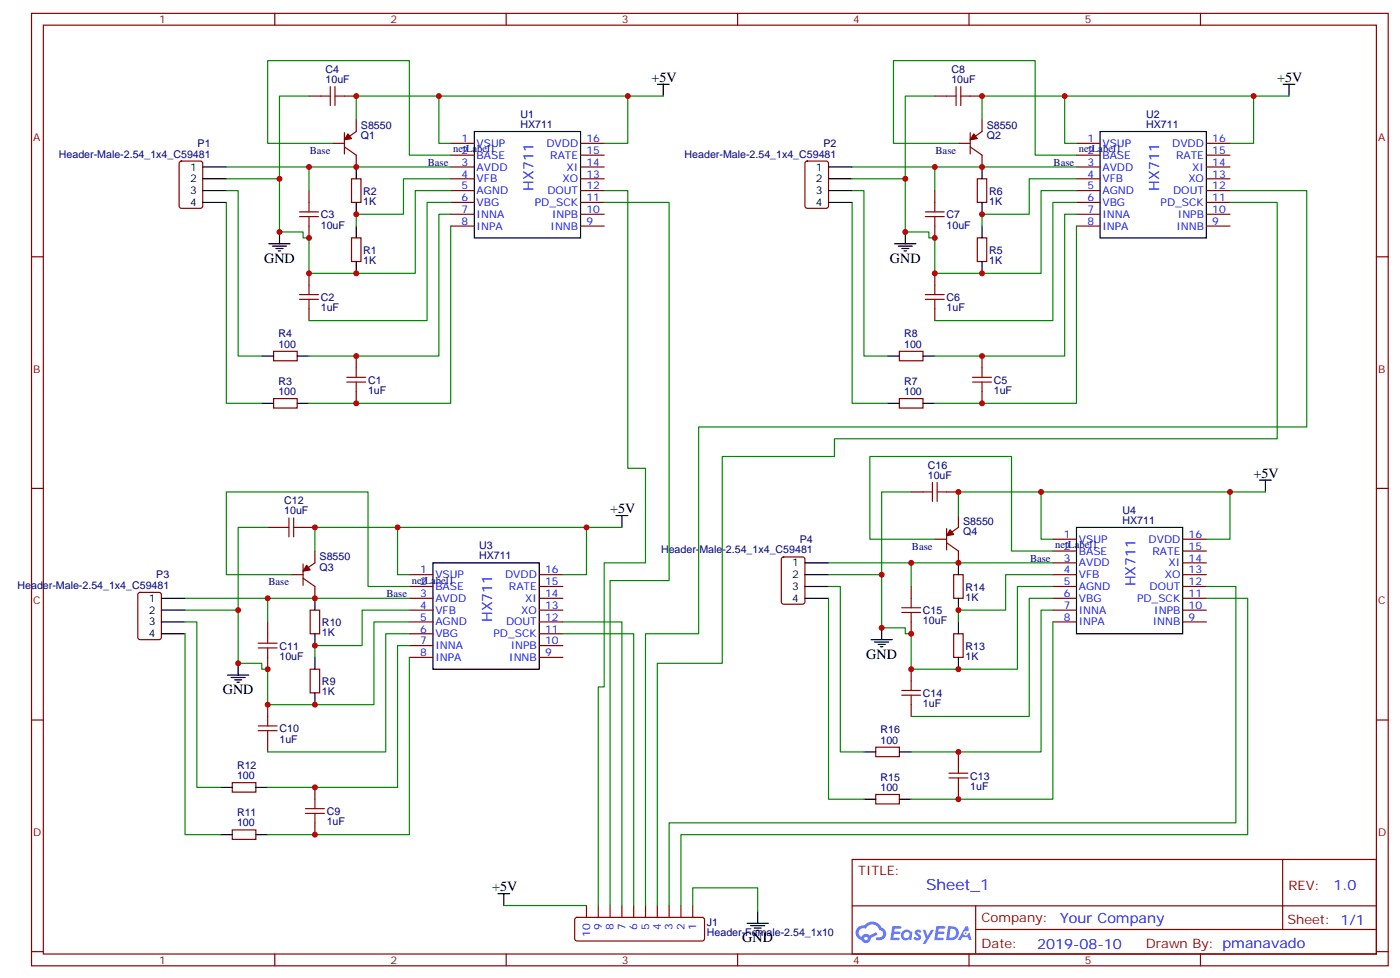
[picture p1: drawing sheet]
<svg xmlns="http://www.w3.org/2000/svg" width="418mm" height="292mm" viewBox="0 0 418 292" stroke-linecap="round" stroke-linejoin="round" font-family="sans-serif">
<g fill="none" stroke="#870000" stroke-width=".35">
<path d="M9.4 4h405.4v284.3h-405.4zM12.9 7.5h398.3v277.3h-398.3zM82.1 4v3.5M151.2 4v3.5M220.4 4v3.5M289.5 4v3.5M358.7 4v3.5M9.4 76.7h3.5M411.2 76.7h3.6M9.4 145.8h3.5M411.2 145.8h3.6M9.4 214.9h3.5"/>
<path d="M411.2 214.9h3.6M254.6 256.6h156.6v28.2h-156.6zM383.2 256.6v20.9M254.6 270.4h156.5M291.5 277.5h119.6M291.5 270.4v14.1M9.4 284.1h3.5M82.1 284.8v3.5M151.2 284.8v3.5M220.4 284.8v3.5M289.5 284.8v3.5M358.7 284.8v3.5"/>
<path d="M411.2 284.1h3.6"/>
</g>
<g fill="#5487ff">
<path d="M273.6 277.8a1.22 1.22 0 0 1 1.7 .2l-.4 .6a.47 .47 0 0 0-.3-.4 .47 .47 0 0 0-.5 .2l.1 .2a1.14 1.14 0 0 1 .8 1.8 1.14 1.14 0 0 1-1.9 0l-.2-.2 .5-.6 .7 .4a.29 .29 0 0 0 .3-.2 .29 .29 0 0 0-.2-.3 1.04 1.04 0 0 1-.6-1.7z"/>
<path d="M266.6 276.5h2.3l.4 .2-.2 .5h-1.8l-.1 .9h1.5l.3 .4-.4 .3h-1.5l-.2 1.1 1.7 .1 .2 .3-.2 .3-2.6 .1z"/>
<path d="M279.7 276.5h2.4l.3 .2-.1 .5h-1.8l-.2 .9h1.6l.3 .4-.4 .3h-1.6l-.1 1.1 1.7 .1 .2 .3-.2 .3-2.7 .1z"/>
<path d="M288.5 276.5h.7l.3 1.3-.6 .3a.69 .69 0 0 0-1 .3 .69 .69 0 0 0 .4 .9 .69 .69 0 0 0 .9-.6l.5-.3 .6 2.2h-.8l-.3-.8h-1.7l-.5 .8h-.8z"/>
<path d="M275.7 277.6h.8l.6 1.8 1.1-1.8h.9l-2.6 4.2h-.8l.9-1.6z"/>
<path d="M283.3 276.5l-.6 4.2h1.3a2.11 2.11 0 0 0 2.5-2.2 2.11 2.11 0 0 0-2.5-2zM284 277.2a1.39 1.39 0 0 1 1.7 1.5 1.39 1.39 0 0 1-1.8 1.2h-.3z"/>
<path d="M269.6 278.1a1.54 1.54 0 0 0-.1 2.2 1.54 1.54 0 0 0 2.1 .1l.7 .3 .3-2.3-.2-.3h-.4a1.49 1.49 0 0 0-2.4 0zM269.8 279.1a.95 .95 0 0 1 1.9 0 .95 .95 0 0 1-1.9 0z"/>
<path d="M256.3 276.9a2.18 2.18 0 0 0 1.1 3.7 1.44 1.44 0 0 0 1.6 .9 1.44 1.44 0 0 0 1.2-1.5l2-1-.5-.7-1.9 1a1.47 1.47 0 0 0-2.4 .4 1.39 1.39 0 0 1-.7-1.9 1.39 1.39 0 0 1 2-.5 2.12 2.12 0 0 1 2.2-1.3 2.12 2.12 0 0 1 1.9 1.7 1.14 1.14 0 0 1 1 1.4 1.14 1.14 0 0 1-1.6 .7 .43 .43 0 0 0-.5 .4 .43 .43 0 0 0 .4 .5 1.98 1.98 0 0 0 2.5-1.3 1.98 1.98 0 0 0-1.2-2.5 3.1 3.1 0 0 0-5.3-.7l-.9 .1zM258.2 280.2a.55 .55 0 0 1 1.1 0 .55 .55 0 0 1-1.1 0z"/>
<circle cx="288.5" cy="278.6" r=".26"/>
</g>
<g fill="none" stroke="#870000" stroke-width=".35">
<path d="M92.3 28.7h3.5M102.9 39.6v6.4M102.9 28.7h3.5M106.4 35.7v3.6l-3.5 2.4M279.3 28.7h3.5M289.9 28.7h3.5M289.9 39.6v6.4M293.4 35.7v3.6l-3.5 2.4M53.8 48.3l.4-.2h5.7l.6 .4 .1 13-.5 .6-5.9 .1-.6-.5-.1-12.9zM92.3 56.9v3.5M99.4 42.8h3.5M102.9 43.9l3.5 2.4v3.5"/>
<path d="M105 53.4h2.8v7h-2.8zM134.7 42.8h7M134.7 46.3h7M134.7 49.8h7M134.7 53.4h7M134.7 56.9h7M173.5 42.8h7M173.5 46.3h7M173.5 49.8h7M173.5 53.4h7M173.5 56.9h7M240.7 48.3l.5-.2h5.6l.7 .4v13l-.4 .6-5.9 .1-.7-.5v-12.9z"/>
<path d="M279.3 56.9v3.5M286.3 42.8h3.6M289.9 43.9l3.5 2.4v3.5M292 53.4h2.8v7h-2.8zM321.6 42.8h7.1M321.6 46.3h7.1M321.6 49.8h7.1M321.6 53.4h7.1M321.6 56.9h7.1M360.4 42.8h7.1M360.4 46.3h7.1M360.4 49.8h7.1"/>
<path d="M360.4 53.4h7.1M360.4 56.9h7.1M92.3 67.5v3.5M105 71h2.8v7.1h-2.8zM134.7 60.4h7M134.7 64h7M134.7 67.5h7M173.5 60.4h7M173.5 64h7M173.5 67.5h7M279.3 67.5v3.5M292 71h2.8v7.1h-2.8z"/>
<path d="M321.6 60.4h7.1M321.6 64h7.1M321.6 67.5h7.1M360.4 60.4h7.1M360.4 64h7.1M360.4 67.5h7.1M92.3 81.6v3.5M92.3 92.2v3.5M279.3 81.6v3.5M279.3 92.2v3.5M81.7 119h7.1v2.8h-7.1zM81.7 104.9h7.1v2.8h-7.1z"/>
<path d="M106.4 106.3v3.5M106.4 116.9v3.5M268.7 119h7.1v2.8h-7.1zM268.7 104.9h7.1v2.8h-7.1zM293.4 106.3v3.5M293.4 116.9v3.5M80 157.4h3.5M90.6 157.4h3.5M272.2 146.9h3.6M282.8 157.8v6.3M282.8 146.9h3.5M286.3 153.9v3.5l-3.5 2.5"/>
<path d="M41.4 177.1l.5-.3h5.6l.7 .5v13l-.4 .6-5.9 .1-.7-.5v-12.9zM87 171.6h3.6M90.6 172.6l3.5 2.5v3.5M90.6 168.4v6.3M94.1 164.5v3.5l-3.5 2.5M122.3 171.6h7.1M122.3 175.1h7.1M122.3 178.6h7.1M161.1 171.6h7.1M161.1 175.1h7.1M161.1 178.6h7.1M233.7 166.5l.4-.2h5.7l.6 .4 .1 13-.5 .6-5.9 .1-.6-.5-.1-12.9z"/>
<path d="M272.2 175.1v3.5M279.3 161h3.5M282.8 162l3.5 2.5v3.5M284.9 171.6h2.9v7h-2.9zM314.6 171.6h7M314.6 175.1h7M314.6 178.6h7M314.6 161h7M314.6 164.5h7M314.6 168h7M353.4 171.6h7M353.4 175.1h7"/>
<path d="M353.4 178.6h7M353.4 161h7M353.4 164.5h7M353.4 168h7M80 185.7v3.5M80 196.3v3.5M92.7 199.8h2.8v7h-2.8zM92.7 182.1h2.8v7.1h-2.8zM122.3 182.1h7.1M122.3 185.7h7.1M122.3 189.2h7.1M122.3 192.7h7.1"/>
<path d="M122.3 196.3h7.1M161.1 182.1h7.1M161.1 185.7h7.1M161.1 189.2h7.1M161.1 192.7h7.1M161.1 196.3h7.1M272.2 185.7v3.5M272.2 199.8v3.5M284.9 189.2h2.9v7.1h-2.9zM314.6 182.1h7M314.6 185.7h7M353.4 182.1h7"/>
<path d="M353.4 185.7h7M80 210.4v3.5M272.2 210.4v3.5M69.4 233.6h7v2.9h-7zM80 220.9v3.6M94.1 235.1v3.5M261.7 237.2h7v2.8h-7zM261.7 223.1h7v2.8h-7zM286.3 224.5v3.5M286.3 235.1v3.5M69.4 247.8h7v2.8h-7zM94.1 245.6v3.6"/>
<path d="M171.9 274.1l.5-.2h37.4l.5 .2 .2 .5v5.6l-.2 .5-.5 .2h-37.4l-.5-.2-.2-.5v-5.6zM175.2 270.3v3.6M178.8 270.3v3.6M182.3 270.3v3.6M185.8 270.3v3.6M189.3 270.3v3.6M192.9 270.3v3.6M196.4 270.3v3.6M199.9 270.3v3.6M203.4 270.3v3.6M207 270.3v3.6"/>
</g>
<g fill="#870000" stroke="#870000" stroke-width=".35">
<path d="M104 40l1 1.4-2.1 .3z"/>
<path d="M290.9 40l1.1 1.4-2.1 .3z"/>
<path d="M91.6 168.7l1.1 1.4-2.1 .4z"/>
<path d="M283.9 158.2l1 1.4-2.1 .3z"/>
</g>
<g fill="none" stroke="#000" stroke-width=".35">
<path d="M141.7 39.3h31.8v31.7h-31.8zM196.4 25.2h3.5M198.2 25.2v3.5M328.7 39.3h31.7v31.7h-31.7zM383.4 25.2h3.5M385.1 25.2v3.5M60.6 49.8h7M60.6 53.4h7M60.6 56.9h7M106.4 49.8v3.6M247.5 49.8h7.1M247.5 53.4h7.1"/>
<path d="M247.5 56.9h7.1M293.4 49.8v3.6M60.6 60.4h7M80.3 72.8h6.4M81.4 73.5h4.2M82.4 74.2h2.2M83.1 74.9h.8M83.5 69.3v3.5M106.4 60.4v3.6M106.4 67.5v3.5M106.4 78.1v3.5M247.5 60.4h7.1"/>
<path d="M267.3 72.8h6.3M268.4 73.5h4.2M269.4 74.2h2.1M270.1 74.9h.7M270.5 69.3v3.5M293.4 60.4v3.6M293.4 67.5v3.5M293.4 78.1v3.5M78.2 106.3h3.5M88.8 106.3h3.5M265.2 106.3h3.5M275.8 106.3h3.5"/>
<path d="M78.2 120.4h3.5M88.8 120.4h3.5M265.2 120.4h3.5M275.8 120.4h3.5M184 153.9h3.6M185.8 153.9v3.5M321.6 157.4h31.8v31.8h-31.8zM376.3 143.3h3.5M378.1 143.3v3.6M48.2 178.6h7.1M94.1 178.6v3.5M129.4 168h31.7v31.8h-31.7z"/>
<path d="M240.5 178.6h7M240.5 168h7M240.5 171.6h7M240.5 175.1h7M286.3 168v3.6M286.3 178.6v3.5M48.2 182.1h7.1M48.2 185.7h7.1M48.2 189.2h7.1M71.2 198v3.5M94.1 189.2v3.5M94.1 196.3v3.5"/>
<path d="M260.2 191h6.4M261.3 191.7h4.2M262.4 192.4h2.1M263.1 193.1h.7M263.4 187.4v3.6M286.3 185.7v3.5M286.3 196.3v3.5M68 201.5h6.3M69 202.2h4.3M70.1 203h2.1M70.8 203.7h.7M94.1 206.8v3.6"/>
<path d="M65.9 235.1h3.5M76.4 235.1h3.6M258.1 238.6h3.6M258.1 224.5h3.6M268.7 238.6h3.5M268.7 224.5h3.5M65.9 249.2h3.5M76.4 249.2h3.6M148.8 266.8h3.5M150.5 266.8v3.5M223.2 275.6h6.4M224.3 276.3h4.2"/>
<path d="M225.3 277h2.1M226 277.7h.7M226.4 272.1v3.5"/>
</g>
<g fill="none" stroke="#a10000" stroke-width=".35">
<path d="M95.8 28.7h2.9M98.7 25.9v5.6M100.1 25.9v5.6M100.1 28.7h2.8M282.8 28.7h2.8M285.6 25.9v5.6M287.1 28.7h2.8M287.1 25.9v5.6M89.5 64.7h5.6M89.5 63.3h5.6M92.3 60.4v2.9M92.3 64.7v2.8"/>
<path d="M276.5 64.7h5.6M276.5 63.3h5.6M279.3 60.4v2.9M279.3 64.7v2.8M89.5 87.9h5.6M89.5 89.4h5.6M92.3 85.1v2.8M92.3 89.4v2.8M276.5 87.9h5.6M276.5 89.4h5.6M279.3 85.1v2.8M279.3 89.4v2.8"/>
<path d="M103.6 112.6h5.7M103.6 114.1h5.7M106.4 109.8v2.8M106.4 114.1v2.8M290.6 112.6h5.6M290.6 114.1h5.6M293.4 109.8v2.8M293.4 114.1v2.8M83.5 157.4h2.8M86.3 154.6v5.7M87.7 154.6v5.7M87.7 157.4h2.9"/>
<path d="M275.8 146.9h2.8M278.6 144v5.7M280 144v5.7M280 146.9h2.8M272.2 178.6v2.8M77.2 193.4h5.6M77.2 192h5.6M80 189.2v2.8M80 193.4v2.9M269.4 182.8h5.7M269.4 181.4h5.7M272.2 182.8v2.9"/>
<path d="M77.2 216.7h5.6M77.2 218.1h5.6M80 213.9v2.8M80 218.1v2.8M269.4 206.1h5.7M269.4 207.5h5.7M272.2 203.3v2.8M272.2 207.5v2.9M94.1 238.6v2.8M283.5 230.8h5.7M283.5 232.2h5.7M286.3 228v2.8"/>
<path d="M286.3 232.2v2.9M91.3 241.4h5.6M91.3 242.8h5.6M94.1 242.8v2.8"/>
</g>
<g fill="none" stroke="#008700" stroke-width=".35">
<path d="M92.3 28.7h-8.8v24.7M131.1 28.7v14.1h3.6M187.6 28.7v14.1h-7.1M198.2 28.7h-91.8v7M279.3 28.7h-8.8v24.7M318.1 28.7v14.1h3.5M374.5 28.7v14.1h-7M385.1 28.7h-91.7v7M67.6 53.4h15.9v15.9h7.1v1.7h1.7v10.6h31.8v-24.7h10.6M67.6 56.9h3.6v49.4h7M67.6 49.8h67.1M92.3 49.8v7.1"/>
<path d="M99.4 42.8h-19.4v-24.7h42.3v28.2h12.4M134.7 53.4h-14.2v10.6h-14.1v3.5M180.5 56.9h7.1v82.9h5.3v28.2h-12.4v37.1h-1.7v65.2M254.6 53.4h15.9v15.9h7v1.7h1.8v10.6h31.7v-24.7h10.6M254.6 56.9h3.5v49.4h7.1M254.6 49.8h67M279.3 49.8v7.1M286.3 42.8h-19.4v-24.7h42.4v28.2h12.3M321.6 53.4h-14.1v10.6h-14.1v3.5M367.5 56.9h22.9v70.6h-181.7v61.7h-15.8v81.1M67.6 60.4v60h10.6M134.7 60.4h-7.1v35.3h-35.3"/>
<path d="M134.7 64h-3.6v42.3h-38.8M134.7 67.5v52.9h-42.4M180.5 60.4h19.4v112.9h-17.6v97M254.6 60.4v60h10.6M321.6 60.4h-7v35.3h-35.3M321.6 64h-3.5v42.3h-38.8M321.6 67.5v52.9h-42.3M367.5 60.4h14.1v70.6h-132.3v5.3h-33.5v61.7h-19.4v72.3M80 157.4h-8.8v24.7M118.8 157.4v14.2h3.5M175.2 157.4v14.2h-7M185.8 157.4h-91.7v7.1"/>
<path d="M272.2 146.9h-8.8v24.7M311 146.9v14.1h3.6M367.5 146.9v14.1h-7.1M378.1 146.9h-91.8v7M55.3 178.6h67M80 178.6v7.1M87 171.6h-19.4v-24.7h42.4v28.2h12.3M247.5 171.6h15.9v15.8h7.1v1.8h1.7v10.6h31.8v-24.7h10.6M247.5 178.6v60h10.6M247.5 175.1h3.6v49.4h7M247.5 168h67.1M272.2 168v7.1"/>
<path d="M279.3 161h-19.4v-24.7h42.3v28.2h12.4M314.6 171.6h-14.1v10.5h-14.2v3.6M314.6 178.6h-7.1v35.3h-35.3M360.4 175.1h8.9v70.5h-169.4v24.7M360.4 178.6h12.4v70.6h-169.4v21.1M55.3 182.1h15.9v15.9h7v1.8h1.8v10.6h31.7v-24.7h10.6M55.3 189.2v60h10.6M55.3 185.7h3.5v49.4h7.1M122.3 182.1h-14.1v10.6h-14.1v3.6M122.3 189.2h-7v35.3h-35.3M122.3 192.7h-3.5v42.4h-38.8M122.3 196.3v52.9h-42.3"/>
<path d="M168.2 185.7h17.6v84.6M168.2 189.2h21.1v81.1M314.6 182.1h-3.6v42.4h-38.8M314.6 185.7v52.9h-42.4M150.5 270.3h24.7M207 270.3v-5.3h19.4v7.1"/>
</g>
<g fill="#c00">
<circle cx="272.2" cy="189.2" r=".88"/>
<circle cx="286.3" cy="224.5" r=".88"/>
<circle cx="286.3" cy="238.6" r=".88"/>
<circle cx="286.3" cy="182.1" r=".88"/>
<circle cx="286.3" cy="199.8" r=".88"/>
<circle cx="263.4" cy="171.6" r=".88"/>
<circle cx="311" cy="146.9" r=".88"/>
<circle cx="286.3" cy="168" r=".88"/>
<circle cx="272.2" cy="168" r=".88"/>
<circle cx="367.5" cy="146.9" r=".88"/>
<circle cx="263.4" cy="187.4" r=".88"/>
<circle cx="272.2" cy="199.8" r=".88"/>
<circle cx="286.3" cy="146.9" r=".88"/>
<circle cx="279.3" cy="71" r=".88"/>
<circle cx="293.4" cy="106.3" r=".88"/>
<circle cx="293.4" cy="120.4" r=".88"/>
<circle cx="293.4" cy="64" r=".88"/>
<circle cx="293.4" cy="81.6" r=".88"/>
<circle cx="270.5" cy="53.4" r=".88"/>
<circle cx="318.1" cy="28.7" r=".88"/>
<circle cx="293.4" cy="49.8" r=".88"/>
<circle cx="279.3" cy="49.8" r=".88"/>
<circle cx="374.5" cy="28.7" r=".88"/>
<circle cx="270.5" cy="69.3" r=".88"/>
<circle cx="279.3" cy="81.6" r=".88"/>
<circle cx="293.4" cy="28.7" r=".88"/>
<circle cx="106.4" cy="28.7" r=".88"/>
<circle cx="92.3" cy="81.6" r=".88"/>
<circle cx="83.5" cy="69.3" r=".88"/>
<circle cx="187.6" cy="28.7" r=".88"/>
<circle cx="92.3" cy="49.8" r=".88"/>
<circle cx="106.4" cy="49.8" r=".88"/>
<circle cx="131.1" cy="28.7" r=".88"/>
<circle cx="83.5" cy="53.4" r=".88"/>
<circle cx="106.4" cy="81.6" r=".88"/>
<circle cx="106.4" cy="64" r=".88"/>
<circle cx="106.4" cy="120.4" r=".88"/>
<circle cx="106.4" cy="106.3" r=".88"/>
<circle cx="92.3" cy="71" r=".88"/>
<circle cx="94.1" cy="157.4" r=".88"/>
<circle cx="80" cy="210.4" r=".88"/>
<circle cx="71.2" cy="198" r=".88"/>
<circle cx="175.2" cy="157.4" r=".88"/>
<circle cx="80" cy="178.6" r=".88"/>
<circle cx="94.1" cy="178.6" r=".88"/>
<circle cx="118.8" cy="157.4" r=".88"/>
<circle cx="71.2" cy="182.1" r=".88"/>
<circle cx="94.1" cy="210.4" r=".88"/>
<circle cx="94.1" cy="192.7" r=".88"/>
<circle cx="94.1" cy="249.2" r=".88"/>
<circle cx="94.1" cy="235.1" r=".88"/>
<circle cx="80" cy="199.8" r=".88"/>
</g>
<text font-size="4.6" fill="#00f" x="276.7" y="265.6">Sheet_1</text>
<g font-size="4.2">
<text x="194.6" y="24.4">+5V</text>
<text x="381.6" y="24.4">+5V</text>
<text x="78.9" y="78.4">GND</text>
<text x="265.9" y="78.4">GND</text>
<text x="374.5" y="142.6">+5V</text>
<text x="182.3" y="153.2">+5V</text>
<text x="258.8" y="196.6">GND</text>
<text x="66.6" y="207.2">GND</text>
<text x="147" y="266.1">+5V</text>
<text x="221.8" y="281.3">GND</text>
</g>
<g font-size="4.2" fill="#00f">
<text x="159.3" y="56.9" transform="rotate(-90 159.3 56.9)">HX711</text>
<text x="346.3" y="56.9" transform="rotate(-90 346.3 56.9)">HX711</text>
<text x="339.3" y="175.1" transform="rotate(-90 339.3 175.1)">HX711</text>
<text x="147" y="185.7" transform="rotate(-90 147 185.7)">HX711</text>
<text x="398.4" y="265.8">1.0</text>
<text x="316.8" y="275.4">Your Company</text>
<text x="309.9" y="283.2">2019-08-10</text>
</g>
<g font-size="3.9" fill="#800">
<text x="256.4" y="261.2">TITLE:</text>
<text x="385" y="265.8">REV:</text>
<text x="293.3" y="275.4">Company:</text>
<text x="384.6" y="276">Sheet: 1/1</text>
<text x="293.3" y="283">Date:</text>
<text x="342.3" y="283.1">Drawn By: pmanavado</text>
</g>
<g font-size="3.2" fill="#800">
<text x="47.5" y="7">1</text>
<text x="116.7" y="7">2</text>
<text x="185.8" y="7">3</text>
<text x="255" y="7">4</text>
<text x="324.1" y="7">5</text>
<text x="9.9" y="42.1">A</text>
<text x="411.8" y="42.1">A</text>
<text x="9.9" y="111.2">B</text>
<text x="411.8" y="111.2">B</text>
<text x="9.9" y="180.4">C</text>
<text x="411.8" y="180.4">C</text>
<text x="9.9" y="249.5">D</text>
<text x="411.8" y="249.5">D</text>
<text x="47.5" y="287.8">1</text>
<text x="116.7" y="287.8">2</text>
<text x="185.8" y="287.8">3</text>
<text x="255" y="287.8">4</text>
<text x="324.1" y="287.8">5</text>
</g>
<g font-size="3.2" fill="#000080">
<text x="97.3" y="21.7">C4</text>
<text x="284.3" y="21.7">C8</text>
<text x="97.3" y="24.8">10uF</text>
<text x="284.3" y="24.8">10uF</text>
<text x="155.5" y="35.1">U1</text>
<text x="342.5" y="35.1">U2</text>
<text x="107.8" y="38.5">S8550</text>
<text x="107.8" y="41.6">Q1</text>
<text x="155.5" y="38.2">HX711</text>
<text x="294.8" y="38.5">S8550</text>
<text x="294.8" y="41.6">Q2</text>
<text x="342.5" y="38.2">HX711</text>
<text x="17.6" y="47">Header-Male-2.54_1x4_C59481</text>
<text x="59.1" y="43.8">P1</text>
<text x="92.5" y="46">Base</text>
<text x="135.4" y="45.4">netLabel1</text>
<text x="204.6" y="47">Header-Male-2.54_1x4_C59481</text>
<text x="246" y="43.8">P2</text>
<text x="279.5" y="46">Base</text>
<text x="322.3" y="45.4">netLabel1</text>
<text x="127.8" y="49.5">Base</text>
<text x="314.8" y="49.5">Base</text>
<text x="108.6" y="58.1">R2</text>
<text x="295.5" y="58.1">R6</text>
<text x="95.9" y="65.2">C3</text>
<text x="108.5" y="61.2">1K</text>
<text x="282.8" y="65.2">C7</text>
<text x="295.5" y="61.2">1K</text>
<text x="95.8" y="68.2">10uF</text>
<text x="282.8" y="68.2">10uF</text>
<text x="108.6" y="75.8">R1</text>
<text x="295.5" y="75.8">R5</text>
<text x="108.5" y="78.8">1K</text>
<text x="295.5" y="78.8">1K</text>
<text x="95.9" y="89.9">C2</text>
<text x="282.8" y="89.9">C6</text>
<text x="95.8" y="92.9">1uF</text>
<text x="282.8" y="92.9">1uF</text>
<text x="83.2" y="100.7">R4</text>
<text x="270.1" y="100.7">R8</text>
<text x="83.2" y="103.8">100</text>
<text x="270.1" y="103.8">100</text>
<text x="83.2" y="117.9">100</text>
<text x="83.2" y="114.9">R3</text>
<text x="110" y="117.6">1uF</text>
<text x="110" y="114.6">C1</text>
<text x="270.1" y="117.9">100</text>
<text x="270.1" y="114.9">R7</text>
<text x="296.9" y="117.6">1uF</text>
<text x="296.9" y="114.6">C5</text>
<text x="277.2" y="143">10uF</text>
<text x="277.2" y="139.9">C16</text>
<text x="84.9" y="153.6">10uF</text>
<text x="84.9" y="150.5">C12</text>
<text x="335.4" y="153.3">U4</text>
<text x="287.8" y="156.7">S8550</text>
<text x="287.8" y="159.8">Q4</text>
<text x="335.4" y="156.4">HX711</text>
<text x="95.5" y="167.3">S8550</text>
<text x="143.1" y="167">HX711</text>
<text x="143.1" y="163.9">U3</text>
<text x="197.5" y="165.2">Header-Male-2.54_1x4_C59481</text>
<text x="239" y="162">P4</text>
<text x="272.5" y="164.1">Base</text>
<text x="307.7" y="167.7">Base</text>
<text x="315.3" y="163.6">netLabel1</text>
<text x="46.7" y="172.6">P3</text>
<text x="95.5" y="170.3">Q3</text>
<text x="5.2" y="175.8">Header-Male-2.54_1x4_C59481</text>
<text x="80.2" y="174.7">Base</text>
<text x="115.5" y="178.3">Base</text>
<text x="123" y="174.2">netLabel1</text>
<text x="288.5" y="179.4">1K</text>
<text x="288.5" y="176.3">R14</text>
<text x="275.8" y="183.4">C15</text>
<text x="96.2" y="189.9">1K</text>
<text x="96.2" y="186.9">R10</text>
<text x="275.8" y="186.4">10uF</text>
<text x="83.5" y="197">10uF</text>
<text x="83.5" y="193.9">C11</text>
<text x="288.5" y="197">1K</text>
<text x="288.5" y="193.9">R13</text>
<text x="96.2" y="207.6">1K</text>
<text x="96.2" y="204.5">R9</text>
<text x="275.8" y="208">C14</text>
<text x="275.8" y="211.1">1uF</text>
<text x="83.5" y="221.7">1uF</text>
<text x="83.5" y="218.6">C10</text>
<text x="263.1" y="218.9">R16</text>
<text x="263.1" y="222">100</text>
<text x="70.8" y="232.6">100</text>
<text x="70.8" y="229.5">R12</text>
<text x="263.1" y="233">R15</text>
<text x="289.9" y="232.7">C13</text>
<text x="263.1" y="236.1">100</text>
<text x="289.9" y="235.8">1uF</text>
<text x="70.8" y="243.6">R11</text>
<text x="97.6" y="243.3">C9</text>
<text x="70.8" y="246.7">100</text>
<text x="97.6" y="246.4">1uF</text>
<text x="211.2" y="279.6">Header-Female-2.54_1x10</text>
<text x="211.2" y="276.5">J1</text>
</g>
<g font-size="3.2" fill="#00f">
<text x="137.9" y="42.4">1</text>
<text x="137.9" y="46">2</text>
<text x="142.4" y="43.9">VSUP</text>
<text x="142.4" y="47.4">BASE</text>
<text x="163.3" y="43.9">DVDD</text>
<text x="164.4" y="47.4">RATE</text>
<text x="175.2" y="46">15</text>
<text x="175.2" y="42.4">16</text>
<text x="324.9" y="42.4">1</text>
<text x="324.9" y="46">2</text>
<text x="329.4" y="43.9">VSUP</text>
<text x="329.4" y="47.4">BASE</text>
<text x="350.2" y="43.9">DVDD</text>
<text x="351.4" y="47.4">RATE</text>
<text x="362.2" y="46">15</text>
<text x="362.2" y="42.4">16</text>
<text x="137.9" y="49.5">3</text>
<text x="137.9" y="53">4</text>
<text x="142.4" y="50.9">AVDD</text>
<text x="169.2" y="50.9">XI</text>
<text x="175.2" y="53">13</text>
<text x="175.2" y="49.5">14</text>
<text x="324.9" y="49.5">3</text>
<text x="324.9" y="53">4</text>
<text x="329.4" y="50.9">AVDD</text>
<text x="356.2" y="50.9">XI</text>
<text x="362.2" y="53">13</text>
<text x="362.2" y="49.5">14</text>
<text x="137.9" y="56.6">5</text>
<text x="142.4" y="54.4">VFB</text>
<text x="142.4" y="58">AGND</text>
<text x="163.5" y="58">DOUT</text>
<text x="168.1" y="54.4">XO</text>
<text x="175.2" y="56.6">12</text>
<text x="324.9" y="56.6">5</text>
<text x="329.4" y="54.4">VFB</text>
<text x="329.4" y="58">AGND</text>
<text x="350.5" y="58">DOUT</text>
<text x="355.1" y="54.4">XO</text>
<text x="362.2" y="56.6">12</text>
<text x="137.9" y="60.1">6</text>
<text x="137.9" y="63.6">7</text>
<text x="142.4" y="61.5">VBG</text>
<text x="142.4" y="65">INNA</text>
<text x="159.8" y="61.5">PD_SCK</text>
<text x="165" y="65">INPB</text>
<text x="175.2" y="63.6">10</text>
<text x="175.2" y="60.1">11</text>
<text x="324.9" y="60.1">6</text>
<text x="324.9" y="63.6">7</text>
<text x="329.4" y="61.5">VBG</text>
<text x="329.4" y="65">INNA</text>
<text x="346.8" y="61.5">PD_SCK</text>
<text x="351.9" y="65">INPB</text>
<text x="362.2" y="63.6">10</text>
<text x="362.2" y="60.1">11</text>
<text x="137.9" y="67.1">8</text>
<text x="142.4" y="68.5">INPA</text>
<text x="164.5" y="68.5">INNB</text>
<text x="175.2" y="67.1">9</text>
<text x="324.9" y="67.1">8</text>
<text x="329.4" y="68.5">INPA</text>
<text x="351.5" y="68.5">INNB</text>
<text x="362.2" y="67.1">9</text>
<text x="317.8" y="160.6">1</text>
<text x="355.1" y="160.6">16</text>
<text x="317.8" y="164.1">2</text>
<text x="317.8" y="167.7">3</text>
<text x="322.3" y="162">VSUP</text>
<text x="322.3" y="165.6">BASE</text>
<text x="343.2" y="162">DVDD</text>
<text x="344.3" y="165.6">RATE</text>
<text x="355.1" y="167.7">14</text>
<text x="355.1" y="164.1">15</text>
<text x="125.6" y="171.2">1</text>
<text x="130.1" y="172.6">VSUP</text>
<text x="150.9" y="172.6">DVDD</text>
<text x="162.9" y="171.2">16</text>
<text x="317.8" y="171.2">4</text>
<text x="322.3" y="169.1">AVDD</text>
<text x="322.3" y="172.6">VFB</text>
<text x="348" y="172.6">XO</text>
<text x="349.2" y="169.1">XI</text>
<text x="355.1" y="171.2">13</text>
<text x="125.6" y="174.7">2</text>
<text x="125.6" y="178.3">3</text>
<text x="130.1" y="176.1">BASE</text>
<text x="130.1" y="179.7">AVDD</text>
<text x="152.1" y="176.1">RATE</text>
<text x="156.9" y="179.7">XI</text>
<text x="162.9" y="178.3">14</text>
<text x="162.9" y="174.7">15</text>
<text x="317.8" y="174.7">5</text>
<text x="317.8" y="178.3">6</text>
<text x="322.3" y="176.1">AGND</text>
<text x="322.3" y="179.7">VBG</text>
<text x="339.7" y="179.7">PD_SCK</text>
<text x="343.5" y="176.1">DOUT</text>
<text x="355.1" y="178.3">11</text>
<text x="355.1" y="174.7">12</text>
<text x="125.6" y="181.8">4</text>
<text x="125.6" y="185.3">5</text>
<text x="130.1" y="183.2">VFB</text>
<text x="155.7" y="183.2">XO</text>
<text x="162.9" y="185.3">12</text>
<text x="162.9" y="181.8">13</text>
<text x="317.8" y="181.8">7</text>
<text x="317.8" y="185.3">8</text>
<text x="322.3" y="183.2">INNA</text>
<text x="344.9" y="183.2">INPB</text>
<text x="355.1" y="185.3">9</text>
<text x="355.1" y="181.8">10</text>
<text x="125.6" y="188.8">6</text>
<text x="130.1" y="186.7">AGND</text>
<text x="130.1" y="190.3">VBG</text>
<text x="147.5" y="190.3">PD_SCK</text>
<text x="151.2" y="186.7">DOUT</text>
<text x="162.9" y="188.8">11</text>
<text x="322.3" y="186.7">INPA</text>
<text x="344.4" y="186.7">INNB</text>
<text x="125.6" y="192.4">7</text>
<text x="125.6" y="195.9">8</text>
<text x="130.1" y="193.8">INNA</text>
<text x="130.1" y="197.3">INPA</text>
<text x="152.1" y="197.3">INNB</text>
<text x="152.6" y="193.8">INPB</text>
<text x="162.9" y="195.9">9</text>
<text x="162.9" y="192.4">10</text>
<text x="176.3" y="279.7" transform="rotate(-90 176.3 279.7)">10</text>
<text x="179.8" y="277.6" transform="rotate(-90 179.8 277.6)">9</text>
<text x="183.3" y="277.6" transform="rotate(-90 183.3 277.6)">8</text>
<text x="186.9" y="277.6" transform="rotate(-90 186.9 277.6)">7</text>
<text x="190.4" y="277.6" transform="rotate(-90 190.4 277.6)">6</text>
<text x="193.9" y="277.6" transform="rotate(-90 193.9 277.6)">5</text>
<text x="197.4" y="277.6" transform="rotate(-90 197.4 277.6)">4</text>
<text x="201" y="277.6" transform="rotate(-90 201 277.6)">3</text>
<text x="204.5" y="277.6" transform="rotate(-90 204.5 277.6)">2</text>
<text x="208" y="277.6" transform="rotate(-90 208 277.6)">1</text>
</g>
<g font-size="3.2">
<text x="56.8" y="50.9">1</text>
<text x="243.8" y="50.9">1</text>
<text x="56.8" y="54.4">2</text>
<text x="56.8" y="58">3</text>
<text x="243.8" y="54.4">2</text>
<text x="243.8" y="58">3</text>
<text x="56.8" y="61.5">4</text>
<text x="243.8" y="61.5">4</text>
<text x="236.7" y="169.1">1</text>
<text x="236.7" y="172.6">2</text>
<text x="44.4" y="179.7">1</text>
<text x="236.7" y="176.1">3</text>
<text x="236.7" y="179.7">4</text>
<text x="44.4" y="183.2">2</text>
<text x="44.4" y="186.7">3</text>
<text x="44.4" y="190.3">4</text>
</g>
</svg>
